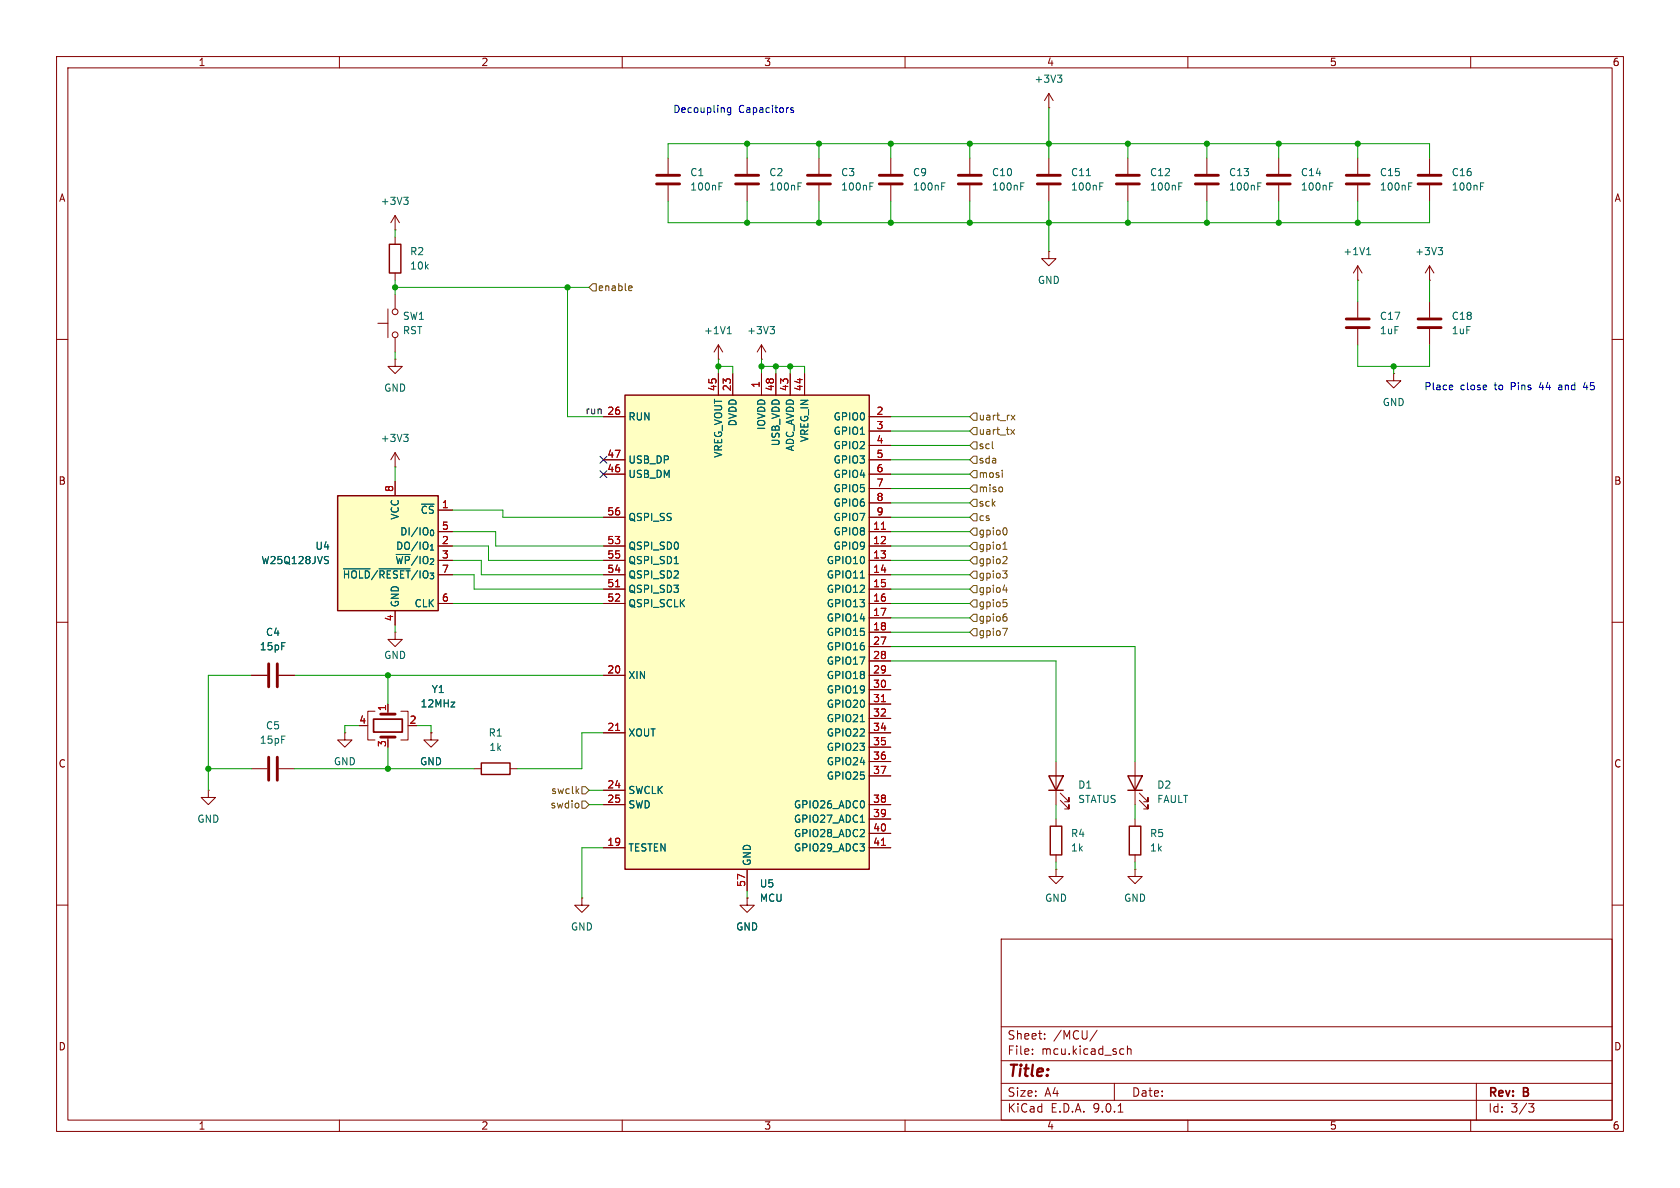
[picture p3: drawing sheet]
<svg xmlns="http://www.w3.org/2000/svg" width="297mm" height="210mm" viewBox="0 0 297 210" stroke-linecap="round" stroke-linejoin="round" font-family="sans-serif">
<g fill="none" stroke="#840000" stroke-width=".18">
<path d="M10 10h277v190h-277zM12 12h273v186h-273zM60 10v2M110 10v2M160 10v2M210 10v2M260 10v2M10 60h2M285 60h2M10 110h2M285 110h2M10 160h2"/>
<path d="M177 166h108v32h-108zM285 160h2M60 198v2M110 198v2M160 198v2M177 194.5h108M177 191.5h108M177 187.5h108M177 181.5h108M182.5 186.3v.1M182.5 185.5v.1M184.7 183.6v.1"/>
<path d="M184.7 182.8v.1M194 182.1l-1.3 2M197 191.5v3M197.7 196.6h.8M198.2 185.4l.5 .1M198.7 186.3l-.5 .1M199.3 185.5l.2-.1 .4 .1 .1 .9M199.3 184.9v1.5M210 198v2M260 198v2M261 191.5v6.5M270.2 195.1h1l-.5 .6 .4 .1 .1 .5-.3 .3h-.4"/>
</g>
<path d="M59.7 87.6h17.8v20.4h-17.8z" fill="#ffffc2"/>
<path d="M68.8 43.2h2.1v5.1h-2.1zM59.7 87.6h17.8v20.4h-17.8zM185.4 137.2h2.6l-1.3 2.5zM185.4 139.7h2.6M199.4 137.2h2.5l-1.2 2.5zM199.4 139.7h2.5M185.7 146.1h2v5h-2z" fill="none" stroke="#840000" stroke-width=".25"/>
<g fill="none" stroke="#840000" stroke-width=".18">
<path d="M185.4 19.1h.1M185.4 16.5l-.7 1.3M185.4 16.5l.8 1.3M185.4 16.5v2.6M69.8 38.1v2.5M69.8 38.1l-.7 1.3M69.8 38.1l.8 1.3M118.1 27.9v2.8M118.1 32.8v2.8M132.1 27.9v2.8M132.1 32.8v2.8M157.5 27.9v2.8"/>
<path d="M157.5 32.8v2.8M171.4 27.9v2.8M171.4 32.8v2.8M185.4 27.9v2.8M185.4 32.8v2.8M199.4 27.9v2.8M199.4 32.8v2.8M213.4 27.9v2.8M213.4 32.8v2.8M66.8 57.2h1.8M68.6 54.6v5.1M69.8 40.6h.1"/>
<path d="M69.8 41.9v1.3M69.8 48.3v1.2M69.8 52.1v2.5M69.8 59.7v2.5M185.4 44.5v1.2h1.3l-1.3 1.3-1.3-1.3h1.3M185.4 44.5h.1M69.8 63.5v1.3h1.3l-1.3 1.2-1.2-1.2h1.2M69.8 63.5h.1M127 63.5h.1M127 61l-.8 1.2M127 61l.8 1.2M127 61v2.5"/>
<path d="M134.6 63.5h.1M134.6 61l-.7 1.2M134.6 61l.8 1.2M134.6 61v2.5M69.8 82.6h.1M69.8 80v2.6M69.8 85.1v2.5M69.8 80l-.7 1.3M69.8 80l.8 1.3M77.5 90.2h2.5M77.5 94h2.5M77.5 96.5h2.5"/>
<path d="M69.8 111.8v1.2h1.3l-1.3 1.3-1.2-1.3h1.2M69.8 111.8h.1M69.8 108v2.5M77.5 106.7h2.5M64.8 128.3h.2M66.3 125.7h-1.3v5.1h1.3M68.6 124.5v1.2M68.6 130.3v.5M70.9 125.7h1.2v5.1h-1.2M76.2 129.5v1.3h1.3l-1.3 1.3-1.3-1.3h1.3M76.2 129.5h.1M186.7 134.6v7.6"/>
<path d="M200.7 134.6v7.6M132.1 158.8v1.2h1.2l-1.2 1.3-1.3-1.3h1.3M132.1 158.8h.1M186.7 153.7v1.2h1.3l-1.3 1.3-1.3-1.3h1.3M186.7 153.7h.1M186.7 144.8v1.3M186.7 151.1v1.3M187.5 141.5l1.5 1.5v-.8v.8h-.8M187.5 140.2l1.5 1.5v-.7v.7h-.8M200.7 153.7v1.2h1.2l-1.2 1.3-1.3-1.3h1.3M200.7 153.7h.1M201.4 141.5l1.5 1.5v-.8v.8h-.7"/>
<path d="M201.4 140.2l1.5 1.5v-.7v.7h-.7"/>
<circle cx="69.9" cy="59.2" r=".51"/>
<circle cx="69.9" cy="55.1" r=".51"/>
</g>
<g fill="none" stroke="#006464" stroke-width=".18">
<path d="M186.9 13.3h.8l-.4 .5M187.5 13.8l.2 .2v.3l-.2 .2M71.4 34.9h.7l-.4 .5M71.9 35.4l.2 .2v.3l-.2 .2M127.1 32.9h.4M127.1 32.3h.6M141.1 32.9h.4M141.1 32.3h.6M166.5 32.9h.4M166.5 32.3h.6M180.5 32.9h.4M180.5 32.3h.6"/>
<path d="M192.1 31.1h.7M194.4 32.9h.4M194.4 32.3h.6M208.4 32.9h.4M208.4 32.3h.6M222.4 32.9h.4M222.4 32.3h.6M128.6 59h.7M128.7 58l.2-.3v1.3M136.1 57.7h.8l-.4 .5M136.7 58.2l.2 .3v.3l-.2 .2M71.4 76.8h.7l-.4 .5"/>
<path d="M71.9 77.3l.2 .2v.3l-.2 .2M57.6 98.4h.5M57.8 99l.3 .3-.3 .3M60.7 100.6h4.7M67 100.6h5.5"/>
</g>
<g fill="none" stroke="#840000" stroke-width=".51">
<path d="M116.1 32.5h4M116.1 31h4M130 32.5h4.1M130 31h4.1M155.4 32.5h4.1M155.4 31h4.1M169.4 32.5h4.1M169.4 31h4.1M183.4 32.5h4.1M183.4 31h4.1M197.4 32.5h4M197.4 31h4"/>
<path d="M211.3 32.5h4.1M211.3 31h4.1M67.3 126.2h2.5M67.3 130.3h2.5"/>
</g>
<path d="M66 127.1h5.1v2.3h-5.1z" fill="none" stroke="#840000" stroke-width=".3"/>
<path d="M110.5 69.9h43.2v83.8h-43.2z" fill="#ffffc2"/>
<path d="M110.5 69.9h43.2v83.8h-43.2zM85.1 134.9h5.1v2h-5.1zM199.6 146.1h2.1v5h-2.1z" fill="none" stroke="#840000" stroke-width=".25"/>
<g fill="none" stroke="#840000" stroke-width=".18">
<path d="M144.8 27.9v2.8M144.8 32.8v2.8M226.1 27.9v2.8M226.1 32.8v2.8M240 27.9v2.8M240 32.8v2.8M252.7 27.9v2.8M252.7 32.8v2.8M240 49.5h.1M240 47v2.5M240 53.3v2.8M240 58.2v2.8"/>
<path d="M240 47l-.7 1.3M240 47l.8 1.3M252.7 49.5h.1M252.7 47l-.7 1.3M252.7 47l.8 1.3M252.7 47v2.5M252.7 53.3v2.8M252.7 58.2v2.8M106.7 73.7h3.8M127 66v3.9M129.5 66v3.9M134.6 66v3.9"/>
<path d="M137.2 66v3.9M139.7 66v3.9M142.2 66v3.9M153.7 73.7h3.8M153.7 76.2h3.8M153.7 78.7h3.8M246.4 66v1.3h1.2l-1.2 1.3-1.3-1.3h1.3M246.4 66h.1M69.8 85.1v2.5M77.5 96.5h2.5M77.5 94h2.5M77.5 90.2h2.5"/>
<path d="M106.7 81.3h3.8M106.7 83.8h3.8M106.7 91.4h3.8M106.7 96.5h3.8M106.7 99.1h3.8M153.7 81.3h3.8M153.7 83.8h3.8M153.7 91.4h3.8M153.7 96.5h3.8M153.7 99.1h3.8M153.7 86.4h3.8M153.7 88.9h3.8"/>
<path d="M153.7 94h3.8M44.4 119.4h2.8M49.3 119.4h2.8M69.8 108v2.5M77.5 106.7h2.5M106.7 101.6h3.8M106.7 104.1h3.8M106.7 106.7h3.8M106.7 119.4h3.8M153.7 101.6h3.8M153.7 104.1h3.8M153.7 106.7h3.8"/>
<path d="M153.7 119.4h3.8M153.7 109.2h3.8M153.7 111.8h3.8M153.7 114.3h3.8M153.7 116.8h3.8M36.8 139.7v1.3h1.3l-1.3 1.2-1.2-1.2h1.2M36.8 139.7h.1M44.4 135.9h2.8M49.3 135.9h2.8M61 129.5v1.3h1.2l-1.2 1.3-1.3-1.3h1.3M61 129.5h.1M68.6 124.5v1.2"/>
<path d="M76.2 129.5h.1M83.8 135.9h1.3M90.2 135.9h1.2M106.7 129.5h3.8M106.7 139.7h3.8M153.7 129.5h3.8M153.7 121.9h3.8M153.7 124.5h3.8M153.7 127h3.8M153.7 132.1h3.8M153.7 134.6h3.8M153.7 137.2h3.8"/>
<path d="M102.9 158.8v1.2h1.2l-1.2 1.3-1.3-1.3h1.3M102.9 158.8h.1M106.7 142.2h3.8M106.7 149.9h3.8M132.1 158.8h.1M132.1 153.7v3.8M153.7 142.2h3.8M153.7 149.9h3.8M153.7 144.8h3.8M153.7 147.3h3.8M200.7 144.8v1.3M200.7 151.1v1.3"/>
</g>
<g fill="none" stroke="#006464" stroke-width=".18">
<path d="M153.8 32.9h.4M153.8 32.3h.6M235.1 32.9h.4M235.1 32.3h.6M249 32.9h.5M249 32.3h.6M261.7 32.9h.5M261.7 32.3h.6M241.6 45h.7M241.7 44.1l.3-.3v1.2M254.2 43.8h.8l-.4 .4M254.8 44.2l.2 .3v.3l-.2 .2"/>
<path d="M57.6 98.4h.5M57.8 99l.3 .3-.3 .3M119.2 99.6h.7M60.7 100.6h4.7M67 100.6h5.5M152.1 102.2h.7M152.1 127.6h.7M152.1 145.4h.7"/>
</g>
<path d="M155.8 93.6h.7M108.8 103.7h.8M108.8 129.1h.8M155.8 124h.7M155.8 149.4h.7" fill="none" stroke="#a90000" stroke-width=".18"/>
<g fill="none" stroke="#840000" stroke-width=".51">
<path d="M142.7 32.5h4.1M142.7 31h4.1M224 32.5h4.1M224 31h4.1M238 32.5h4.1M238 31h4.1M250.7 32.5h4.1M250.7 31h4.1M238 57.9h4.1M238 56.4h4.1M250.7 57.9h4.1M250.7 56.4h4.1"/>
<path d="M47.5 117.3v4.1M49 117.3v4.1M47.5 133.9v4M49 133.9v4"/>
</g>
<g fill="none" stroke="#725600" stroke-width=".18">
<path d="M104.8 50.2h.6v1.2h-.6l-.7-.6zM111.3 50.5l.4 .1v.2l-.6 .2M111.7 51.3l-.4 .1M172.1 73h.6v1.3h-.6l-.7-.6zM172.1 78.1h.6v1.3h-.6l-.7-.7zM172.1 75.6h.6v1.2h-.6l-.7-.6zM175.5 79.3h.1M178.7 75.9l.7 .9M178.8 73.4l.6 .8M179.4 75.9l-.7 .9M179.4 73.4l-.6 .8M172.1 90.8h.6v1.3h-.6l-.7-.7z"/>
<path d="M172.1 98.4h.6v1.3h-.6l-.7-.6zM172.1 88.3h.6v1.2h-.6l-.7-.6zM172.1 93.3h.6v1.3h-.6l-.7-.6zM172.1 95.9h.6v1.3h-.6l-.7-.7zM172.1 83.2h.6v1.3h-.6l-.7-.7zM172.1 80.6h.6v1.3h-.6l-.7-.6zM172.1 85.7h.6v1.3h-.6l-.7-.6zM177.2 83.1v.2M177.2 83.6v.8M177.2 86.2v.6M177.3 97.1h.7M177.4 96.1l.3-.3v1.3"/>
<path d="M177.5 98.4h.4l.1 .3-.8 .9h.8M177.7 93.3a.79 .79 0 0 1 0 1.3M172.1 111.1h.6v1.3h-.6l-.7-.6zM172.1 101h.6v1.2h-.6l-.7-.6zM172.1 106h.6v1.3h-.6l-.7-.6zM172.1 103.5h.6v1.3h-.6l-.7-.7zM172.1 108.6h.6v1.3h-.6l-.7-.7zM177.2 111.1h.9l-.6 1.2M177.2 100.9h.8l-.4 .5M177.3 104.3h.8M177.4 106h.6M177.5 106.5h.3l.2 .2-.1 .5-.4 .1"/>
<path d="M177.7 108.5h.2M177.8 101.4l.2 .2v.3l-.2 .3M177.8 109l.2 .3v.3l-.2 .2M177.9 103.9v.8M102 139.8l.3 .5M102.3 139.4l-.4 .5M102.9 139.1h.6l.6 .6-.6 .6h-.6zM102.3 142.1v.6M102.9 141.6h.6l.6 .6-.6 .7h-.6z"/>
</g>
<g fill="none" stroke="#009600" stroke-width=".18">
<path d="M185.4 19.1v8.8M118.1 35.6v3.8h134.6v-3.8M118.1 27.9v-2.5h134.6v2.5M132.1 25.4v2.5M132.1 35.6v3.8M144.8 25.4v2.5M144.8 35.6v3.8M157.5 25.4v2.5M157.5 35.6v3.8M171.4 25.4v2.5M171.4 35.6v3.8M185.4 35.6v8.9"/>
<path d="M199.4 25.4v2.5M199.4 35.6v3.8M213.4 25.4v2.5M213.4 35.6v3.8M226.1 25.4v2.5M226.1 35.6v3.8M240 25.4v2.5M240 35.6v3.8M69.8 50.8h34.3M69.8 40.6v1.3M69.8 49.5v2.6M100.3 50.8v22.9h6.4"/>
<path d="M240 49.5v3.8M252.7 49.5v3.8M69.8 62.2v1.3M127 64.8h2.5v1.2M127 63.5v2.5M134.6 64.8h7.6v1.2M134.6 63.5v2.5M137.2 64.8v1.2M139.7 64.8v1.2M157.5 73.7h13.9M157.5 78.7h13.9M157.5 76.2h13.9"/>
<path d="M240 61v3.8h12.7v-3.8M246.4 64.8v1.2M69.8 82.6v2.5M80 90.2h8.9v1.2h17.8M80 99.1h5.1v2.5h21.6M80 96.5h6.4v2.6h20.3M80 94h7.6v2.5h19.1M157.5 91.4h13.9M157.5 99.1h13.9M157.5 96.5h13.9M157.5 88.9h13.9M157.5 83.8h13.9"/>
<path d="M157.5 81.3h13.9M157.5 86.4h13.9M157.5 94h13.9M44.4 119.4h-7.6v20.3M52.1 119.4h54.6M68.6 119.4v5.1M69.8 110.5v1.3M80 101.6h3.8v2.5h22.9M80 106.7h26.7M157.5 114.3h43.2v20.3M157.5 116.8h29.2v17.8M157.5 101.6h13.9"/>
<path d="M157.5 106.7h13.9M157.5 109.2h13.9M157.5 111.8h13.9M157.5 104.1h13.9M36.8 135.9h7.6M52.1 135.9h31.7M63.5 128.3h-2.5v1.2M68.6 132.1v3.8M73.7 128.3h2.5v1.2M104.1 139.7h2.6M106.7 129.5h-3.8v6.4h-11.5M104.1 142.2h2.6"/>
<path d="M106.7 149.9h-3.8v8.9M132.1 157.5v1.3M186.7 142.2v2.6M186.7 152.4v1.3M200.7 142.2v2.6M200.7 152.4v1.3"/>
</g>
<path d="M106.1 83.2l1.2 1.2M106.1 80.7l1.2 1.2M107.3 83.2l-1.2 1.2M107.3 80.7l-1.2 1.2" fill="none" stroke="#000084" stroke-width=".18"/>
<path d="M129.2 19v1.1l-.3 .2h-.3M129.2 19.1l-.4-.1-.2 .3 .1 .5h.5M140.3 19.1l-.3-.1-.2 .2v.2l.5 .1v.3h-.5M256.6 68.1l.2 .3-.6 .1M256.8 68.8l-.2 .1M275.7 68.1h-.1M275.7 68.4l-.2 .2 .2 .3M280.2 67.6l-.3 .9h.8" fill="none" stroke="#0000c2" stroke-width=".18"/>
<g fill="#009600" stroke="#009600" stroke-width=".18">
<circle cx="246.4" cy="64.8" r=".46"/>
<circle cx="240" cy="39.4" r=".46"/>
<circle cx="240" cy="25.4" r=".46"/>
<circle cx="144.8" cy="25.4" r=".46"/>
<circle cx="134.6" cy="64.8" r=".46"/>
<circle cx="127" cy="64.8" r=".46"/>
<circle cx="144.8" cy="39.4" r=".46"/>
<circle cx="132.1" cy="39.4" r=".46"/>
<circle cx="139.7" cy="64.8" r=".46"/>
<circle cx="137.2" cy="64.8" r=".46"/>
<circle cx="132.1" cy="25.4" r=".46"/>
<circle cx="100.3" cy="50.8" r=".46"/>
<circle cx="69.8" cy="50.8" r=".46"/>
<circle cx="68.6" cy="119.4" r=".46"/>
<circle cx="36.8" cy="135.9" r=".46"/>
<circle cx="68.6" cy="135.9" r=".46"/>
<circle cx="213.4" cy="25.4" r=".46"/>
<circle cx="199.4" cy="39.4" r=".46"/>
<circle cx="199.4" cy="25.4" r=".46"/>
<circle cx="157.5" cy="39.4" r=".46"/>
<circle cx="171.4" cy="39.4" r=".46"/>
<circle cx="226.1" cy="25.4" r=".46"/>
<circle cx="213.4" cy="39.4" r=".46"/>
<circle cx="226.1" cy="39.4" r=".46"/>
<circle cx="157.5" cy="25.4" r=".46"/>
<circle cx="185.4" cy="39.4" r=".46"/>
<circle cx="171.4" cy="25.4" r=".46"/>
<circle cx="185.4" cy="25.4" r=".46"/>
</g>
<text font-size="2.8" fill="#840000" x="178" y="190.9">Title:</text>
<g font-size="2.1" fill="#840000">
<text x="178" y="184">Sheet:</text>
<text x="186.2" y="184">/MCU/</text>
<text x="178" y="186.7">File:</text>
<text x="184.1" y="186.7">mcu.kicad_sch</text>
<text x="178" y="196.9">KiCad</text>
<text x="178" y="194.1">Size:</text>
<text x="184.7" y="194.1">A4</text>
<text x="185.7" y="196.9">E.D.A.</text>
<text x="193.3" y="196.9">9.0.1</text>
<text x="200" y="194.1">Date:</text>
<text x="263" y="194.3">Rev:</text>
<text x="263" y="196.9">Id:</text>
<text x="267.1" y="196.9">3/3</text>
<text x="269.4" y="194.3">B</text>
</g>
<g font-size="1.8" fill="#840000">
<text x="35" y="11.9">1</text>
<text x="85" y="11.9">2</text>
<text x="135" y="11.9">3</text>
<text x="185" y="11.9">4</text>
<text x="235" y="11.9">5</text>
<text x="285" y="11.9">6</text>
<text x="10.3" y="35.9">A</text>
<text x="285.3" y="35.9">A</text>
<text x="10.3" y="85.9">B</text>
<text x="285.3" y="85.9">B</text>
<text x="10.3" y="135.9">C</text>
<text x="285.3" y="135.9">C</text>
<text x="10.3" y="185.9">D</text>
<text x="285.3" y="185.9">D</text>
<text x="35" y="199.9">1</text>
<text x="85" y="199.9">2</text>
<text x="135" y="199.9">3</text>
<text x="185" y="199.9">4</text>
<text x="235" y="199.9">5</text>
<text x="285" y="199.9">6</text>
</g>
<g font-size="1.8" fill="#006464">
<text x="182.8" y="14.8">+3V3</text>
<text x="121.9" y="31.3">C1</text>
<text x="121.9" y="33.9">100nF</text>
<text x="135.9" y="31.3">C2</text>
<text x="135.9" y="33.9">100nF</text>
<text x="148.6" y="31.3">C3</text>
<text x="148.6" y="33.9">100nF</text>
<text x="161.3" y="31.3">C9</text>
<text x="161.3" y="33.9">100nF</text>
<text x="175.3" y="33.9">100nF</text>
<text x="175.3" y="31.3">C10</text>
<text x="189.2" y="33.9">100nF</text>
<text x="189.2" y="31.3">C11</text>
<text x="203.2" y="33.9">100nF</text>
<text x="203.2" y="31.3">C12</text>
<text x="217.2" y="33.9">100nF</text>
<text x="217.2" y="31.3">C13</text>
<text x="229.9" y="33.9">100nF</text>
<text x="229.9" y="31.3">C14</text>
<text x="243.8" y="33.9">100nF</text>
<text x="243.8" y="31.3">C15</text>
<text x="256.5" y="33.9">100nF</text>
<text x="256.5" y="31.3">C16</text>
<text x="67.2" y="36.4">+3V3</text>
<text x="72.4" y="45.3">R2</text>
<text x="72.4" y="47.9">10k</text>
<text x="237.4" y="45.3">+1V1</text>
<text x="250.1" y="45.3">+3V3</text>
<text x="183.4" y="50.4">GND</text>
<text x="71.1" y="59.3">RST</text>
<text x="71.1" y="56.7">SW1</text>
<text x="124.4" y="59.3">+1V1</text>
<text x="132" y="59.3">+3V3</text>
<text x="243.8" y="59.3">1uF</text>
<text x="243.8" y="56.7">C17</text>
<text x="256.5" y="59.3">1uF</text>
<text x="256.5" y="56.7">C18</text>
<text x="67.8" y="69.4">GND</text>
<text x="244.3" y="72">GND</text>
<text x="111" y="74.5">RUN</text>
<text x="130.4" y="75.5" transform="rotate(-90 130.4 75.5)">DVDD</text>
<text x="135.5" y="76.1" transform="rotate(-90 135.5 76.1)">IOVDD</text>
<text x="147.3" y="74.5">GPIO0</text>
<text x="147.3" y="77.1">GPIO1</text>
<text x="67.2" y="78.3">+3V3</text>
<text x="111" y="82.1">USB_DP</text>
<text x="127.9" y="81" transform="rotate(-90 127.9 81)">VREG_VOUT</text>
<text x="138" y="79" transform="rotate(-90 138 79)">USB_VDD</text>
<text x="140.6" y="79.9" transform="rotate(-90 140.6 79.9)">ADC_AVDD</text>
<text x="143.1" y="78.2" transform="rotate(-90 143.1 78.2)">VREG_IN</text>
<text x="147.3" y="79.6">GPIO2</text>
<text x="147.3" y="82.1">GPIO3</text>
<text x="111" y="84.7">USB_DM</text>
<text x="147.3" y="84.7">GPIO4</text>
<text x="147.3" y="87.2">GPIO5</text>
<text x="147.3" y="89.8">GPIO6</text>
<text x="70.6" y="94.8">DI/IO_{0}</text>
<text x="70.7" y="92" transform="rotate(-90 70.7 92)">VCC</text>
<text x="74.3" y="91">~{CS}</text>
<text x="111" y="92.3">QSPI_SS</text>
<text x="147.3" y="92.3">GPIO7</text>
<text x="147.3" y="94.8">GPIO8</text>
<text x="46.1" y="99.9">W25Q128JVS</text>
<text x="55.7" y="97.4">U4</text>
<text x="69.8" y="99.9">~{WP}/IO_{2}</text>
<text x="69.9" y="97.4">DO/IO_{1}</text>
<text x="111" y="97.4">QSPI_SD0</text>
<text x="111" y="99.9">QSPI_SD1</text>
<text x="146.1" y="99.9">GPIO10</text>
<text x="147.3" y="97.4">GPIO9</text>
<text x="60.4" y="102.5">~{HOLD}/~{RESET}/IO_{3}</text>
<text x="70.7" y="107.4" transform="rotate(-90 70.7 107.4)">GND</text>
<text x="73.2" y="107.5">CLK</text>
<text x="111" y="102.5">QSPI_SD2</text>
<text x="111" y="105">QSPI_SD3</text>
<text x="111" y="107.5">QSPI_SCLK</text>
<text x="146.1" y="102.5">GPIO11</text>
<text x="146.1" y="105">GPIO12</text>
<text x="146.1" y="107.5">GPIO13</text>
<text x="46.9" y="112.6">C4</text>
<text x="146.1" y="110.1">GPIO14</text>
<text x="146.1" y="112.6">GPIO15</text>
<text x="45.8" y="115.2">15pF</text>
<text x="67.8" y="116.7">GND</text>
<text x="146.1" y="115.2">GPIO16</text>
<text x="146.1" y="117.7">GPIO17</text>
<text x="74.3" y="125.3">12MHz</text>
<text x="76.2" y="122.7">Y1</text>
<text x="111" y="120.2">XIN</text>
<text x="146.1" y="120.2">GPIO18</text>
<text x="146.1" y="122.8">GPIO19</text>
<text x="146.1" y="125.3">GPIO20</text>
<text x="45.8" y="131.7">15pF</text>
<text x="46.9" y="129.1">C5</text>
<text x="86.3" y="130.4">R1</text>
<text x="111" y="130.4">XOUT</text>
<text x="146.1" y="127.9">GPIO21</text>
<text x="146.1" y="130.4">GPIO22</text>
<text x="58.9" y="135.5">GND</text>
<text x="74.2" y="135.5">GND</text>
<text x="86.4" y="132.9">1k</text>
<text x="146.1" y="132.9">GPIO23</text>
<text x="146.1" y="135.5">GPIO24</text>
<text x="111" y="140.6">SWCLK</text>
<text x="111" y="143.1">SWD</text>
<text x="140.3" y="143.1">GPIO26_ADC0</text>
<text x="146.1" y="138">GPIO25</text>
<text x="190.5" y="139.6">D1</text>
<text x="190.5" y="142.2">STATUS</text>
<text x="204.5" y="139.6">D2</text>
<text x="204.5" y="142.2">FAULT</text>
<text x="34.8" y="145.6">GND</text>
<text x="140.3" y="145.6">GPIO27_ADC1</text>
<text x="140.3" y="148.2">GPIO28_ADC2</text>
<text x="189.2" y="148.2">R4</text>
<text x="203.2" y="148.2">R5</text>
<text x="111" y="150.7">TESTEN</text>
<text x="132.9" y="153.2" transform="rotate(-90 132.9 153.2)">GND</text>
<text x="140.3" y="150.7">GPIO29_ADC3</text>
<text x="189.2" y="150.7">1k</text>
<text x="203.2" y="150.7">1k</text>
<text x="134.2" y="159.6">MCU</text>
<text x="134.2" y="157.1">U5</text>
<text x="184.7" y="159.6">GND</text>
<text x="198.6" y="159.6">GND</text>
<text x="100.8" y="164.7">GND</text>
<text x="130" y="164.7">GND</text>
</g>
<g font-size="1.8" fill="#0000c2">
<text x="118.9" y="20.2">Decoupling</text>
<text x="130.6" y="20.2">Capacitors</text>
<text x="251.7" y="69.2">Place</text>
<text x="258.1" y="69.2">close</text>
<text x="264.3" y="69.2">to</text>
<text x="267.4" y="69.2">Pins</text>
<text x="272.6" y="69.2">44</text>
<text x="276.2" y="69.2">and</text>
<text x="280.8" y="69.2">45</text>
</g>
<g font-size="1.8" fill="#725600">
<text x="105.6" y="51.7">enable</text>
<text x="172.9" y="74.5">uart_rx</text>
<text x="172.9" y="77.1">uart_tx</text>
<text x="172.9" y="79.6">scl</text>
<text x="172.9" y="82.1">sda</text>
<text x="172.9" y="89.8">sck</text>
<text x="172.9" y="84.7">mosi</text>
<text x="172.9" y="87.2">miso</text>
<text x="172.9" y="92.3">cs</text>
<text x="172.9" y="94.8">gpio0</text>
<text x="172.9" y="99.9">gpio2</text>
<text x="172.9" y="97.4">gpio1</text>
<text x="172.9" y="102.5">gpio3</text>
<text x="172.9" y="107.5">gpio5</text>
<text x="172.9" y="105">gpio4</text>
<text x="172.9" y="112.6">gpio7</text>
<text x="172.9" y="110.1">gpio6</text>
<text x="97.2" y="143.1">swdio</text>
<text x="97.3" y="140.6">swclk</text>
</g>
<g font-size="1.8" fill="#a90000">
<text x="126.7" y="69.3" transform="rotate(-90 126.7 69.3)">45</text>
<text x="129.3" y="69.3" transform="rotate(-90 129.3 69.3)">23</text>
<text x="134.4" y="68.7" transform="rotate(-90 134.4 68.7)">1</text>
<text x="136.9" y="69.3" transform="rotate(-90 136.9 69.3)">48</text>
<text x="139.4" y="69.3" transform="rotate(-90 139.4 69.3)">43</text>
<text x="142" y="69.3" transform="rotate(-90 142 69.3)">44</text>
<text x="107.3" y="73.4">26</text>
<text x="154.9" y="73.4">2</text>
<text x="154.9" y="75.9">3</text>
<text x="107.3" y="81">47</text>
<text x="107.3" y="83.6">46</text>
<text x="154.9" y="78.5">4</text>
<text x="154.9" y="81">5</text>
<text x="154.9" y="83.6">6</text>
<text x="69.6" y="87.1" transform="rotate(-90 69.6 87.1)">8</text>
<text x="78" y="89.9">1</text>
<text x="154.9" y="86.1">7</text>
<text x="154.9" y="88.6">8</text>
<text x="78" y="93.7">5</text>
<text x="107.3" y="91.2">56</text>
<text x="154.3" y="93.7">11</text>
<text x="154.9" y="91.2">9</text>
<text x="78" y="96.3">2</text>
<text x="78" y="98.8">3</text>
<text x="78" y="101.3">7</text>
<text x="107.3" y="96.3">53</text>
<text x="107.3" y="98.8">55</text>
<text x="107.3" y="101.3">54</text>
<text x="154.3" y="96.3">12</text>
<text x="154.3" y="98.8">13</text>
<text x="154.3" y="101.3">14</text>
<text x="78" y="106.4">6</text>
<text x="107.3" y="103.9">51</text>
<text x="107.3" y="106.4">52</text>
<text x="154.3" y="103.9">15</text>
<text x="154.3" y="106.4">16</text>
<text x="69.6" y="109.9" transform="rotate(-90 69.6 109.9)">4</text>
<text x="154.3" y="109">17</text>
<text x="154.3" y="111.5">18</text>
<text x="107.3" y="119.1">20</text>
<text x="154.3" y="114">27</text>
<text x="154.3" y="116.6">28</text>
<text x="154.3" y="119.1">29</text>
<text x="68.3" y="125.8" transform="rotate(-90 68.3 125.8)">1</text>
<text x="154.3" y="121.7">30</text>
<text x="154.3" y="124.2">31</text>
<text x="63.4" y="128">4</text>
<text x="72.3" y="128">2</text>
<text x="107.3" y="129.3">21</text>
<text x="154.3" y="126.7">32</text>
<text x="154.3" y="129.3">34</text>
<text x="154.3" y="131.8">35</text>
<text x="68.3" y="132.2" transform="rotate(-90 68.3 132.2)">3</text>
<text x="154.3" y="134.4">36</text>
<text x="154.3" y="136.9">37</text>
<text x="107.3" y="139.4">24</text>
<text x="107.3" y="142">25</text>
<text x="154.3" y="142">38</text>
<text x="107.3" y="149.6">19</text>
<text x="154.3" y="144.5">39</text>
<text x="154.3" y="147.1">40</text>
<text x="154.3" y="149.6">41</text>
<text x="131.8" y="156.9" transform="rotate(-90 131.8 156.9)">57</text>
</g>
<text font-size="1.8" fill="#0f0f0f" x="103.4" y="73.3">run</text>
</svg>
